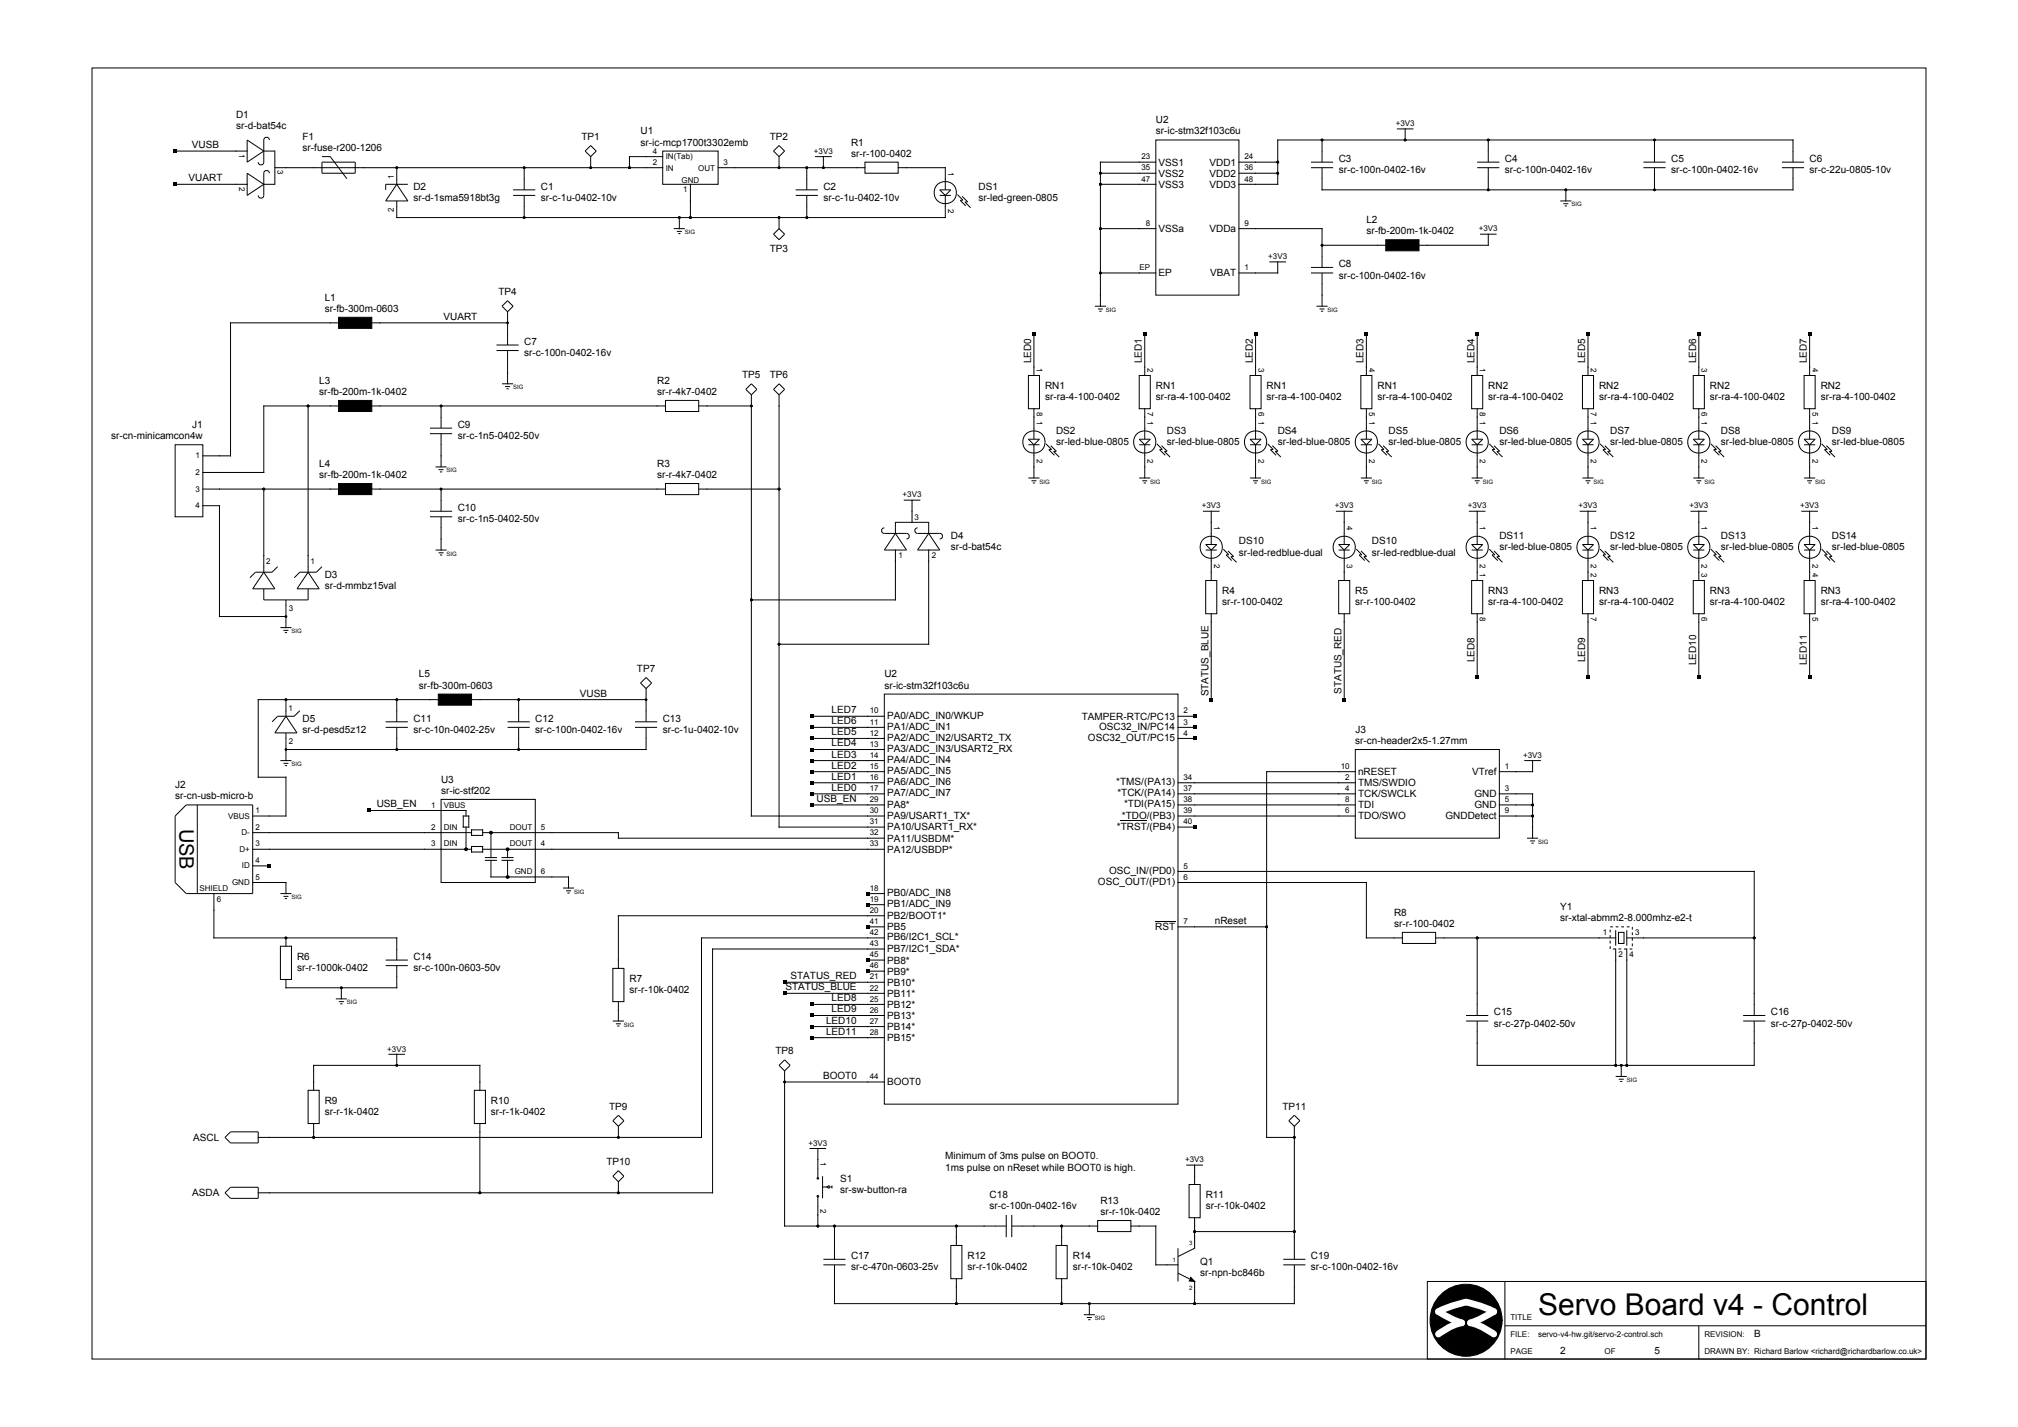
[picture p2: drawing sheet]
<svg xmlns="http://www.w3.org/2000/svg" width="297mm" height="210mm" viewBox="0 0 297 210" stroke-linecap="round" stroke-linejoin="round" font-family="sans-serif">
<g fill="none" stroke="#000" stroke-width=".15">
<path d="M13.5 10h270v190h-270zM205.6 19h2.4M206.8 19v1.6M25.8 27.1h10.6M25.8 22.2h10.6M36.4 20.6l2.4 1.6-2.4 1.7zM36.4 25.5l2.4 1.6-2.4 1.7zM38.8 22.2h1.7v4.9h-1.7M39.6 25.5v-.3l-.2-.1-.5 .1-.1 .3v3.3l-.1 .2-.2 .1-.4-.1-.1-.2M39.6 20.6v-.3l-.2-.1-.5 .1-.1 .3v3.3l-.1 .2-.4 .2-.2-.2-.1-.2M40.5 24.7h57M47.4 23.9h4.9v1.6h-4.9z"/>
<path d="M47.4 23h1.2l2.5 3.3M58.4 24.7v2.4M58.4 27.1l1.6 2.5h-3.2zM60 27.1h-3.2v.8M75.5 27.9h3.3M75.5 28.8h3.3M77.1 24.7v3.2M77.1 28.8v3.2M86.9 23v1.7M86.9 21.4l.8 .8-.8 .8-.8-.8zM97.5 22.2h8.2v4.9h-8.2zM97.5 23h-4.9v1.7"/>
<path d="M99.2 33.6h1.6M99.6 34.1h.7M99.8 34.4h.3M100 32v1.6M101.6 27.1v4.9M105.7 24.7h21.6M114.7 23v1.7M114.7 32v1.6M114.7 33.6l.8 .9-.8 .8-.9-.8zM114.7 21.4l.8 .8-.8 .8-.9-.8zM117.1 27.9h3.3M117.1 28.8h3.3"/>
<path d="M118.7 24.7v3.2M118.7 28.8v3.2M120 23h2.4M121.2 23v1.7M127.3 23.9h4.9v1.6h-4.9zM132.2 24.7h6.9v3.2M138.3 27.9h1.6l-.8 .9zM138.3 28.8h1.6M139.1 28.8v3.2h-80.7v-2.4M140.9 28.6l.8 .8-.4 .1 .8 .8M141.6 28.9l.8 .8h-.4l.8 .9M162 33.6h8.1"/>
<path d="M162 25.5h8.1M162 27.1h8.1M170.1 20.6h12.2v22.8h-12.2zM170.1 23.9h-8.1v21.2M182.3 33.6h12.3v5.8M182.3 23.9h5.7M182.3 25.5h5.7M186.8 38.5h2.5M188 38.5v1.7h-5.7M192.9 23.9h3.3M192.9 24.7h3.3M192.9 39.4h3.3"/>
<path d="M194.6 20.6v3.3M194.6 24.7v3.2h69.3v-3.2M194.6 36.1h9.4M217.4 23.9h3.3M217.4 24.7h3.3M217.8 34.5h2.5M219 20.6v3.3M219 24.7v3.2M219 34.5v1.6h-10.2M229.6 29.6h1.7M230.1 30h.7M230.3 30.3h.3"/>
<path d="M230.5 27.9v1.7M241.9 23.9h3.2M241.9 24.7h3.2M243.5 20.6v3.3M243.5 24.7v3.2M262.3 23.9h3.2M262.3 24.7h3.2M263.9 23.9v-3.3h-75.9v6.5h-5.7M45.3 59.7v24.5M49.8 47.5h-15.9v19.6h-4M49.8 59.7h-11v9.8h-8.9M54.7 47.5h20"/>
<path d="M54.7 59.7h43.2M64.9 59.7v3.3M73.1 50.8h3.2M73.1 51.6h3.2M73.9 56.5h1.6M73.9 45.1l.8-.9 .8 .9-.8 .8zM74.3 56.9h.8M74.5 57.2h.4M74.7 45.9v4.9M74.7 51.6v4.9M97.9 58.9h4.9v1.7h-4.9zM102.8 59.7h7.8"/>
<path d="M109.8 57.3l.8-.8 .8 .8-.8 .8zM110.6 58.1v62h19.6M114.7 58.1v63.6h15.5M114.7 56.5l.8 .8-.8 .8-.9-.8zM151.4 55.3h1.6v4.9h-1.6zM152.2 49.1v6.2M161.1 45.1h1.7M161.6 45.5h.7M161.8 45.8h.3M162 40.2h8.1M167.7 55.3h1.6v4.9h-1.6zM168.5 49.1v6.2"/>
<path d="M184 55.3h1.6v4.9h-1.6zM184.8 49.1v6.2M192.9 40.2h3.3M193.8 45.1h1.6M194.2 45.5h.7M194.4 45.8h.3M194.6 40.2v4.9M200.3 55.3h1.6v4.9h-1.6zM201.1 49.1v6.2M216.6 55.3h1.6v4.9h-1.6zM217.4 49.1v6.2M232.9 55.3h1.6v4.9h-1.6z"/>
<path d="M233.7 49.1v6.2M249.2 55.3h1.6v4.9h-1.6zM250 49.1v6.2M265.5 55.3h1.6v4.9h-1.6zM266.3 49.1v6.2M25.8 65.4h4.1v10.7h-4.1zM29.9 72h19.9M29.9 74.4h2.4v16.3h9.8M38.8 72v12.2M54.7 72h43.2M63.3 75.2h3.2M63.3 63h3.2"/>
<path d="M63.3 63.8h3.2M63.3 76.1h3.2M64.1 68.7h1.6M64.5 69.1h.8M64.8 69.4h.3M64.9 63.8v4.9M64.9 72v3.2M64.9 76.1v4.8M97.9 71.2h4.9v1.6h-4.9zM102.8 72h11.9M130.2 77.7l-.3 .1-.1 .2 .1 .4 .3 .1h3.2l.3 .1 .1 .4-.1 .2-.3 .1M131.8 78.5l1.6 2.4h-3.2z"/>
<path d="M131.8 78.5v-1.6h4.9v1.6M133 73.6h2.5M134.2 73.6v3.3M135 77.7l-.2 .1-.1 .2 .1 .4 .2 .1h3.3l.3 .1 .1 .4-.1 .2-.3 .1M136.7 78.5l1.6 2.4h-3.3zM151.4 64.6h1.6l-.8 .9zM151.4 65.5h1.6M151.4 70.3h1.6M151.8 70.8h.7M152 71.1h.3M152.2 60.2v4.4M152.2 65.5v4.8"/>
<path d="M153.9 65.3l.9 .8-.4 .1 .8 .8M154.6 65.6l.9 .8h-.4l.8 .9M167.7 64.6h1.6l-.8 .9zM167.7 65.5h1.6M167.7 70.3h1.6M168.1 70.8h.7M168.3 71.1h.3M168.5 60.2v4.4M168.5 65.5v4.8M170.3 65.3l.8 .8-.4 .1 .8 .8M170.9 65.6l.9 .8h-.4l.8 .9M177 75.2h2.5"/>
<path d="M178.3 75.2v4.9M184 64.6h1.6l-.8 .9zM184 65.5h1.6M184 70.3h1.6M184.4 70.8h.8M184.6 71.1h.4M184.8 60.2v4.4M184.8 65.5v4.8M186.6 65.3l.8 .8-.4 .1 .8 .8M187.3 65.6l.8 .8h-.4l.8 .9M196.6 75.2h2.5M197.8 75.2v4.9"/>
<path d="M200.3 64.6h1.6l-.8 .9zM200.3 65.5h1.6M200.3 70.3h1.6M200.7 70.8h.8M200.9 71.1h.4M201.1 60.2v4.4M201.1 65.5v4.8M202.9 65.3l.8 .8-.4 .1 .8 .8M203.6 65.6l.8 .8h-.4l.8 .9M216.2 75.2h2.4M216.6 64.6h1.6l-.8 .9zM216.6 65.5h1.6"/>
<path d="M216.6 70.3h1.6M217 70.8h.8M217.2 71.1h.4M217.4 60.2v4.4M217.4 65.5v4.8M217.4 75.2v4.9M219.2 65.3l.8 .8-.4 .1 .8 .8M219.9 65.6l.8 .8h-.4l.8 .9M232.5 75.2h2.4M232.9 64.6h1.6l-.8 .9zM232.9 65.5h1.6M232.9 70.3h1.6"/>
<path d="M233.3 70.8h.8M233.6 71.1h.3M233.7 60.2v4.4M233.7 65.5v4.8M233.7 75.2v4.9M235.5 65.3l.8 .8-.4 .1 .8 .8M236.2 65.6l.8 .8h-.4l.8 .9M248.8 75.2h2.4M249.2 64.6h1.6l-.8 .9zM249.2 65.5h1.6M249.2 70.3h1.6M249.7 70.8h.7"/>
<path d="M249.9 71.1h.3M250 60.2v4.4M250 65.5v4.8M250 75.2v4.9M251.8 65.3l.8 .8-.4 .1 .8 .8M252.5 65.6l.8 .8h-.4l.9 .9M265.1 75.2h2.5M265.5 64.6h1.6l-.8 .9zM265.5 65.5h1.6M265.5 70.3h1.6M266 70.8h.7M266.2 71.1h.3"/>
<path d="M266.3 60.2v4.4M266.3 65.5v4.8M266.3 75.2v4.9M268.1 65.3l.8 .8-.4 .1 .9 .8M268.8 65.6l.8 .8h-.4l.9 .9M38.8 86.7v1.6h6.5v-1.6M38.8 84.2l1.7 2.5h-3.3zM40.9 83.4l-.9 .8h-2.4l-.8 .8M41.3 92.4h1.6M41.7 92.8h.8M41.9 93.1h.3M42.1 88.3v4.1"/>
<path d="M45.3 84.2l1.7 2.5h-3.3zM47.4 83.4l-.8 .8h-2.5l-.8 .8M64.1 80.9h1.6M64.5 81.4h.8M64.8 81.7h.3M95.1 99.7l.8 .8-.8 .8-.8-.8zM131.8 80.9v7.4h-21.2M136.7 80.9v13.9h-22M177.4 85.4h1.7v4.9h-1.7zM177.4 80.9h1.7M177.4 80.1h1.7l-.8 .8zM178.3 80.9v4.5"/>
<path d="M178.3 90.3v12.7M180 80.8l.9 .8-.4 .1 .8 .8M180.7 81.1l.9 .8h-.4l.8 .9M197 85.4h1.6v4.9h-1.6zM197 80.9h1.6M197 80.1h1.6l-.8 .8zM197.8 80.9v4.5M197.8 90.3v12.7M199.6 80.8l.8 .8-.4 .1 .9 .8M200.3 81.1l.8 .8h-.4l.9 .9M216.6 85.4h1.6v4.9h-1.6zM216.6 80.9h1.6"/>
<path d="M216.6 80.1h1.6l-.8 .8zM217.4 80.9v4.5M217.4 90.3v9.4M219.2 80.8l.8 .8-.4 .1 .8 .8M219.9 81.1l.8 .8h-.4l.8 .9M232.9 85.4h1.6v4.9h-1.6zM232.9 80.9h1.6M232.9 80.1h1.6l-.8 .8zM233.7 80.9v4.5M233.7 90.3v9.4M235.5 80.8l.8 .8-.4 .1 .8 .8M236.2 81.1l.8 .8h-.4l.8 .9"/>
<path d="M249.2 85.4h1.6v4.9h-1.6zM249.2 80.9h1.6M249.2 80.1h1.6l-.8 .8zM250 80.9v4.5M250 90.3v9.4M251.8 80.8l.8 .8-.4 .1 .8 .8M252.5 81.1l.8 .8h-.4l.9 .9M265.5 85.4h1.6v4.9h-1.6zM265.5 80.9h1.6M265.5 80.1h1.6l-.8 .8zM266.3 80.9v4.5M266.3 90.3v9.4"/>
<path d="M268.1 80.8l.8 .8-.4 .1 .9 .8M268.8 81.1l.8 .8h-.4l.9 .9M27.4 118.5h9.8v13h-9.8l-1.6-1.6v-9.8zM29 118.5v13M41.3 111.9h1.6M41.7 112.3h.8M41.9 112.7h.3M42.1 103v2.4M42.1 107.9v4M42.1 105.4l1.6 2.5h-3.2zM44.1 104.6l-.8 .8h-2.4l-.9 .8M54.3 119.3h14.3v.8"/>
<path d="M56.8 106.2h3.2M56.8 107h3.2M58.4 103v3.2M58.4 107v3.3M64.5 103h-26.5v11.4h4.1v5.7h-4.9M64.9 117.6h13.9v12.3h-13.9zM69.4 103h25.7M74.7 106.2h3.3M74.7 107h3.3M76.3 103v3.2M76.3 107v3.3M93.5 106.2h3.2"/>
<path d="M93.5 107h3.2M95.1 107v3.3h-53M95.1 101.3v4.9M119.6 118.5h10.6M119.6 107h10.6M119.6 105.4h10.6M119.6 108.7h10.6M119.6 110.3h10.6M119.6 111.9h10.6M119.6 113.6h10.6M119.6 115.2h10.6M119.6 116.8h10.6"/>
<path d="M130.2 102.1h43.2v60.4h-43.2zM173.4 118.5h26.1M173.4 107h2.4M173.4 105.4h2.4M173.4 108.7h2.4M173.4 115.2h26.1M173.4 116.8h26.1M199.5 113.6h-13.1v53.8h4.1M199.5 110.3h21.2v13h-21.2zM220.7 118.5h4.9M220.7 116.8h4.9v6.5M224.3 111.9h2.5"/>
<path d="M225.6 111.9v1.7h-4.9M31.5 131.5v6.5h26.9v3.3M37.2 122.5h32.2M37.2 125h32.2M37.2 127.4h2.4M37.2 129.9h4.9v1.6M41.3 131.5h1.6M41.3 139.2h1.6v4.9h-1.6zM41.7 131.9h.8M41.9 132.2h.3M42.1 138v1.2M68.2 120.1h.8v1.6h-.8z"/>
<path d="M68.6 121.7v3.3M69.4 122.1h1.6v.8h-1.6zM69.4 124.6h1.6v.8h-1.6zM71 122.5h20v.8h39.2M71 125h59.2M71.4 126.2h1.7M71.4 126.6h1.7M72.3 126.6v2.5h11.4v1.6M72.3 122.5v3.7M73.9 126.2h1.6M73.9 126.6h1.6M74.7 125v1.2"/>
<path d="M74.7 126.6v2.5M82.9 130.7h1.6M83.3 131.1h.7M83.5 131.4h.3M127.7 131.5h2.5M127.7 136.4h2.5M127.7 133.1h2.5M130.2 134.8h-39.2v7.7M130.2 138h-27v29.4h-65.2M130.2 139.7h-25.3v35.8h-66.9M164.9 120.8h3.9M170 135.6h3"/>
<path d="M173.4 120.1h26.1M173.4 129.9h27.7v8.1h5.3M173.4 128.2h84.8v21.2M173.4 136.4h13M173.4 121.7h2.4M206.4 137.2h4.9v1.6h-4.9zM211.3 138h26.5M217.4 138v11.4M220.7 120.1h4.9M224.7 123.3h1.7M225.2 123.8h.7M225.4 124.1h.3"/>
<path d="M237.8 136.9v2.3M237.8 139.7v17.1M238.2 137.2h.8v1.6h-.8zM239.4 138h18.8M239.4 136.9v2.3M239.4 139.7v17.1M49.4 147h1.7M49.9 147.4h.7M50.1 147.7h.3M50.2 145.4v1.6M56.8 141.3h3.2M56.8 142.1h3.2"/>
<path d="M57.2 155.2h2.4M58.4 142.1v3.3h-16.3v-1.3M58.4 155.2v1.6M90.2 142.5h1.6v4.9h-1.6zM90.2 150.3h1.6M90.6 150.7h.8M90.8 151h.4M91 147.4v2.9M115.5 144.5h14.7M115.5 146.2h14.7M115.5 159.2h14.7M115.5 157.6v22.8h32.6"/>
<path d="M115.5 156l.8 .8-.8 .8-.8-.8zM119.6 147.8h10.6M119.6 149.4h10.6M119.6 151.1h10.6M119.6 152.7h10.6M127.7 141.3h2.5M127.7 142.9h2.5M215.8 149.4h3.2M215.8 150.3h3.2M217.4 150.3v6.5h40.8v-6.5M237.8 158.4h1.6M238.2 158.8h.8"/>
<path d="M238.4 159.1h.4M238.6 156.8v1.6M256.5 149.4h3.3M256.5 150.3h3.3M33.1 175.5l.8-.8h4.1v1.7h-4.1zM33.9 166.6h4.1v1.6h-4.1l-.8-.8zM45.3 160.5h1.7v4.8h-1.7zM46.2 160.5v-3.7h24.4v3.7M46.2 165.3v2.1M69.8 160.5h1.6v4.8h-1.6zM70.6 165.3v10.2M90.2 164.9l.8-.8 .8 .8-.8 .9z"/>
<path d="M90.2 173.1l.8-.8 .8 .8-.8 .8zM91 165.8v1.6M91 173.9v1.6M119.1 169h2.5M120.3 173.3l.2 .1-.1 .1-.1-.1zM120.3 175.9l.2 .1-.1 .1-.1-.1zM120.4 169v4.3M120.4 176.1v4.3M121.1 173.1v3.3M121.1 174.7h.5M121.6 174.7l.4-.2v.4zM122 174.7h.4"/>
<path d="M122.4 174.5v.4M148.1 178.8v3.3M148.9 178.8v3.3M161.5 179.6h4.9v1.6h-4.9zM174.6 171.5h2.4M175 174.3h1.6v4.9h-1.6zM175.8 171.5v2.8M175.8 179.2v4.5l-2.4 1.2M190.5 165.8v19.5M190.5 164.1l.8 .8-.8 .9-.8-.9zM121.2 185.3h3.2M121.2 186.1h3.2"/>
<path d="M122.8 186.1v5.7h67.7v-5.7M122.8 180.4v4.9M139.9 183.3h1.7v4.9h-1.7zM140.8 180.4v2.9M140.8 188.2v3.6M148.9 180.4h12.6M155.4 183.3h1.7v4.9h-1.7zM156.2 180.4v2.9M156.2 188.2v3.6M159.5 193.5h1.6M160 193.9h.7M160.2 194.2h.3"/>
<path d="M160.3 191.8v1.7M166.4 180.4h3.7v5.7h3.3M173.4 183.7v4.9M173.4 187.4l2.4 1.2v3.2M175.8 181.2h14.7M188.9 185.3h3.2M188.9 186.1h3.2M210.1 188.6h73.4v11.4h-73.4zM221.5 195.1h62M221.5 188.6v11.4M250 195.1v4.9"/>
<circle cx="139.1" cy="28.3" r="1.64"/>
<circle cx="152.2" cy="65" r="1.64"/>
<circle cx="168.5" cy="65" r="1.64"/>
<circle cx="184.8" cy="65" r="1.64"/>
<circle cx="201.1" cy="65" r="1.64"/>
<circle cx="217.4" cy="65" r="1.64"/>
<circle cx="233.7" cy="65" r="1.64"/>
<circle cx="250" cy="65" r="1.64"/>
<circle cx="266.3" cy="65" r="1.64"/>
<circle cx="178.3" cy="80.5" r="1.64"/>
<circle cx="197.8" cy="80.5" r="1.64"/>
<circle cx="217.4" cy="80.5" r="1.64"/>
<circle cx="233.7" cy="80.5" r="1.64"/>
<circle cx="250" cy="80.5" r="1.64"/>
<circle cx="266.3" cy="80.5" r="1.64"/>
</g>
<g fill="#000" stroke="#000" stroke-width=".15">
<path d="M204 35.3h4.8v1.6h-4.8zM49.8 46.7h4.9v1.6h-4.9zM49.8 58.9h4.9v1.7h-4.9zM49.8 71.2h4.9v1.6h-4.9zM64.5 102.1h4.9v1.7h-4.9zM68.5 124.8h.2l.1 .2-.1 .2h-.2l-.1-.2zM72.2 122.4h.2l.1 .1-.1 .2h-.2l-.1-.2zM74.6 124.8h.2l.1 .2-.1 .2h-.2l-.1-.2zM74.6 128.9h.2l.1 .2-.1 .1h-.2l-.1-.1zM175.3 188l.5 .6-.8-.1z"/>
<circle cx="215.8" cy="194.3" r="5.3"/>
</g>
<path d="M211.7 196.3l.5-.3a8 8 0 0 1 2.9-1.3l-1.7-.7-1.7-1a13.2 13.2 0 0 1 4.2-1.4l2.4 .7 1.6 .7-2.3 1.2-1.2 .5a10.3 10.3 0 0 1 3.5 1.6" fill="none" stroke="#fff" stroke-width=".98"/>
<path d="M237 136.4h3.2v3.3h-3.2z" fill="none" stroke="#000" stroke-width=".15" stroke-dasharray=".4 .4" stroke-linecap="butt"/>
<g fill="#000">
<path d="M25.5 22h.5v.5h-.5zM25.5 26.9h.5v.5h-.5zM58.3 24.5h.2l.1 .2-.1 .2h-.2l-.1-.2zM77 24.5h.2l.2 .2-.2 .2h-.2l-.1-.2zM77 31.8h.2l.2 .2-.2 .2h-.2l-.1-.2zM86.8 24.5h.2l.1 .2-.1 .2h-.2l-.1-.2zM92.5 24.5h.2l.1 .2-.1 .2h-.2l-.1-.2zM99.9 31.8h.2l.1 .2-.1 .2h-.2l-.1-.2zM101.5 31.8h.2l.1 .2-.1 .2h-.2l-.1-.2zM114.6 24.5h.2l.1 .2-.1 .2h-.2l-.1-.2zM114.6 31.8h.2l.1 .2-.1 .2h-.2l-.1-.2zM118.6 24.5h.2l.1 .2-.1 .2h-.2l-.1-.2z"/>
<path d="M118.6 31.8h.2l.1 .2-.1 .2h-.2l-.1-.2zM121.1 24.5h.2l.1 .2-.1 .2h-.2l-.1-.2zM161.9 33.5h.2l.1 .1-.1 .2h-.2l-.1-.2zM161.9 26.9h.2l.1 .2-.1 .2h-.2l-.1-.2zM161.9 25.3h.2l.1 .2-.1 .2h-.2l-.1-.2zM188 25.3h.1l.2 .2-.2 .2h-.1l-.2-.2zM188 23.7h.1l.2 .2-.2 .1h-.1l-.2-.1zM194.5 20.4h.2l.1 .2-.1 .2h-.2l-.1-.2zM194.5 35.9h.2l.1 .2-.1 .2h-.2l-.1-.2zM206.7 20.4h.2l.1 .2-.1 .2h-.2l-.1-.2zM218.9 20.4h.2l.1 .2-.1 .2h-.2l-.1-.2zM218.9 27.8h.2l.1 .1-.1 .2h-.2l-.1-.2z"/>
<path d="M230.4 27.8h.2l.1 .1-.1 .2h-.2l-.2-.2zM243.4 20.4h.2l.1 .2-.1 .2h-.2l-.1-.2zM243.4 27.8h.2l.1 .1-.1 .2h-.2l-.1-.2zM45.2 59.6h.2l.1 .1-.1 .2h-.2l-.1-.2zM64.8 59.6h.2l.1 .1-.1 .2h-.2l-.1-.2zM74.6 47.3h.2l.1 .2-.1 .2h-.2l-.1-.2zM110.5 59.6h.2l.1 .1-.1 .2h-.2l-.1-.2zM151.9 48.9h.5v.5h-.5zM161.9 40h.2l.1 .2-.1 .2h-.2l-.1-.2zM168.2 48.9h.5v.5h-.5zM184.5 48.9h.5v.5h-.5zM200.9 48.9h.4v.5h-.4z"/>
<path d="M217.2 48.9h.5v.5h-.5zM233.5 48.9h.5v.5h-.5zM249.8 48.9h.5v.5h-.5zM266.1 48.9h.5v.5h-.5zM38.7 71.8h.2l.1 .2-.1 .2h-.2l-.1-.2zM64.8 71.8h.2l.1 .2-.1 .2h-.2l-.1-.2zM114.6 71.8h.2l.1 .2-.1 .2h-.2l-.1-.2zM42 90.5h.2l.1 .2-.1 .2h-.2l-.1-.2zM110.5 88.1h.2l.1 .2-.1 .2h-.2l-.1-.2zM114.6 94.6h.2l.1 .2-.1 .2h-.2l-.1-.2zM217.2 99.5h.5v.4h-.5zM233.5 99.5h.5v.4h-.5z"/>
<path d="M249.8 99.5h.5v.4h-.5zM266.1 99.5h.5v.4h-.5zM42 102.8h.2l.1 .2-.1 .1h-.2l-.1-.1zM42 110.1h.2l.1 .2-.1 .2h-.2l-.1-.2zM54.1 119h.5v.5h-.5zM58.3 102.8h.2l.1 .2-.1 .1h-.2l-.1-.1zM58.3 110.1h.2l.1 .2-.1 .2h-.2l-.1-.2zM76.2 102.8h.2l.1 .2-.1 .1h-.2l-.1-.1zM76.2 110.1h.2l.1 .2-.1 .2h-.2l-.1-.2zM95 102.8h.2l.1 .2-.1 .1h-.2l-.1-.1zM119.3 118.2h.5v.5h-.5zM119.3 116.6h.5v.5h-.5z"/>
<path d="M119.3 114.9h.5v.5h-.5zM119.3 113.3h.5v.5h-.5zM119.3 111.7h.5v.5h-.5zM119.3 110.1h.5v.4h-.5zM119.3 108.4h.5v.5h-.5zM119.3 106.8h.5v.5h-.5zM119.3 105.2h.5v.5h-.5zM175.6 105.2h.5v.5h-.5zM175.6 106.8h.5v.5h-.5zM175.6 108.4h.5v.5h-.5zM178 102.7h.5v.5h-.5zM197.6 102.7h.5v.5h-.5z"/>
<path d="M225.5 118.3h.2l.1 .2-.1 .1h-.2l-.1-.1zM39.4 127.2h.5v.5h-.5zM42 137.8h.2l.1 .2-.1 .2h-.2l-.1-.2zM127.5 131.3h.5v.4h-.5zM127.5 132.9h.5v.5h-.5zM127.5 136.2h.5v.4h-.5zM175.6 121.5h.5v.5h-.5zM186.3 136.2h.2l.1 .2-.1 .2h-.2l-.1-.2zM217.3 137.8h.2l.1 .2-.1 .2h-.2l-.1-.2zM225.5 119.9h.2l.1 .2-.1 .2h-.2l-.1-.2zM258.1 137.8h.2l.1 .2-.1 .2h-.2l-.1-.2zM50.1 145.2h.2l.1 .2-.1 .1h-.2l-.1-.1z"/>
<path d="M58.3 156.6h.2l.1 .2-.1 .2h-.2l-.1-.2zM115.2 145.9h.5v.5h-.5zM115.2 144.3h.5v.5h-.5zM115.4 159h.2l.1 .2-.1 .2h-.2l-.1-.2zM119.3 147.6h.5v.5h-.5zM119.3 149.2h.5v.5h-.5zM119.3 150.8h.5v.5h-.5zM119.3 152.5h.5v.4h-.5zM127.5 141h.5v.5h-.5zM127.5 142.7h.5v.5h-.5zM237.7 156.6h.2l.1 .2-.1 .2h-.2l-.1-.2zM238.5 156.6h.2l.1 .2-.1 .2h-.2l-.1-.2z"/>
<path d="M239.3 156.6h.2l.1 .2-.1 .2h-.2l-.1-.2zM46.1 167.2h.2l.1 .2-.1 .2h-.2l-.1-.2zM70.5 175.4h.2l.1 .1-.1 .2h-.2l-.1-.2zM90.9 167.2h.2l.1 .2-.1 .2h-.2l-.1-.2zM90.9 175.4h.2l.1 .1-.1 .2h-.2l-.1-.2zM190.4 167.2h.2l.1 .2-.1 .2h-.2l-.1-.2zM120.3 180.2h.2l.1 .2-.1 .2h-.2l-.1-.2zM122.7 180.2h.2l.1 .2-.1 .2h-.2l-.1-.2zM140.7 191.7h.2l.1 .1-.1 .2h-.2l-.2-.2zM140.7 180.2h.2l.1 .2-.1 .2h-.2l-.2-.2zM156.1 191.7h.2l.1 .1-.1 .2h-.2l-.1-.2zM156.1 180.2h.2l.1 .2-.1 .2h-.2l-.1-.2z"/>
<path d="M160.2 191.7h.2l.1 .1-.1 .2h-.2l-.1-.2zM175.7 191.7h.2l.1 .1-.1 .2h-.2l-.1-.2zM175.7 181.1h.2l.1 .1-.1 .2h-.2l-.1-.2zM190.4 181.1h.2l.1 .1-.1 .2h-.2l-.1-.2z"/>
</g>
<text font-size="4.4" x="226.4" y="193.5">Servo Board v4 - Control</text>
<text font-size="2.9" x="26.4" y="122" transform="rotate(90 26.4 122)">USB</text>
<g font-size="1.5">
<text x="34.7" y="17.3">D1</text>
<text x="28.3" y="21.8">VUSB</text>
<text x="34.7" y="19">sr-d-bat54c</text>
<text x="44.5" y="20.6">F1</text>
<text x="44.5" y="22.2">sr-fuse-r200-1206</text>
<text x="85.6" y="20.6">TP1</text>
<text x="94.3" y="19.8">U1</text>
<text x="94.3" y="21.4">sr-ic-mcp1700t3302emb</text>
<text x="113.3" y="20.6">TP2</text>
<text x="125.3" y="21.4">R1</text>
<text x="125.3" y="23">sr-r-100-0402</text>
<text x="170.1" y="18.2">U2</text>
<text x="170.1" y="19.8">sr-ic-stm32f103c6u</text>
<text x="197" y="23.9">C3</text>
<text x="221.5" y="23.9">C4</text>
<text x="245.9" y="23.9">C5</text>
<text x="266.3" y="23.9">C6</text>
<text x="27.8" y="26.7">VUART</text>
<text x="60.8" y="27.9">D2</text>
<text x="60.8" y="29.6">sr-d-1sma5918bt3g</text>
<text x="79.6" y="27.9">C1</text>
<text x="79.6" y="29.6">sr-c-1u-0402-10v</text>
<text x="121.2" y="27.9">C2</text>
<text x="121.2" y="29.6">sr-c-1u-0402-10v</text>
<text x="144" y="27.9">DS1</text>
<text x="144" y="29.6">sr-led-green-0805</text>
<text x="170.5" y="24.4">VSS1</text>
<text x="170.5" y="26">VSS2</text>
<text x="170.5" y="27.6">VSS3</text>
<text x="178" y="24.4">VDD1</text>
<text x="178" y="26">VDD2</text>
<text x="178" y="27.6">VDD3</text>
<text x="197" y="25.5">sr-c-100n-0402-16v</text>
<text x="221.5" y="25.5">sr-c-100n-0402-16v</text>
<text x="245.9" y="25.5">sr-c-100n-0402-16v</text>
<text x="266.3" y="25.5">sr-c-22u-0805-10v</text>
<text x="170.5" y="34.2">VSSa</text>
<text x="178" y="34.1">VDDa</text>
<text x="201.1" y="32.8">L2</text>
<text x="201.1" y="34.5">sr-fb-200m-1k-0402</text>
<text x="113.3" y="37.1">TP3</text>
<text x="170.5" y="40.7">EP</text>
<text x="178.1" y="40.7">VBAT</text>
<text x="197" y="39.4">C8</text>
<text x="197" y="41">sr-c-100n-0402-16v</text>
<text x="47.8" y="44.2">L1</text>
<text x="47.8" y="45.9">sr-fb-300m-0603</text>
<text x="65.3" y="47.1">VUART</text>
<text x="73.4" y="43.4">TP4</text>
<text x="77.1" y="50.8">C7</text>
<text x="77.1" y="52.4">sr-c-100n-0402-16v</text>
<text x="151.8" y="53.4" transform="rotate(-90 151.8 53.4)">LED0</text>
<text x="168.1" y="53.4" transform="rotate(-90 168.1 53.4)">LED1</text>
<text x="184.4" y="53.4" transform="rotate(-90 184.4 53.4)">LED2</text>
<text x="200.7" y="53.4" transform="rotate(-90 200.7 53.4)">LED3</text>
<text x="217" y="53.4" transform="rotate(-90 217 53.4)">LED4</text>
<text x="233.3" y="53.4" transform="rotate(-90 233.3 53.4)">LED5</text>
<text x="249.6" y="53.4" transform="rotate(-90 249.6 53.4)">LED6</text>
<text x="265.9" y="53.4" transform="rotate(-90 265.9 53.4)">LED7</text>
<text x="47" y="56.5">L3</text>
<text x="47" y="58.1">sr-fb-200m-1k-0402</text>
<text x="96.7" y="56.5">R2</text>
<text x="96.7" y="58.1">sr-r-4k7-0402</text>
<text x="109.2" y="55.7">TP5</text>
<text x="113.3" y="55.7">TP6</text>
<text x="153.8" y="57.3">RN1</text>
<text x="153.8" y="58.9">sr-ra-4-100-0402</text>
<text x="170.1" y="57.3">RN1</text>
<text x="170.1" y="58.9">sr-ra-4-100-0402</text>
<text x="186.4" y="57.3">RN1</text>
<text x="186.4" y="58.9">sr-ra-4-100-0402</text>
<text x="202.7" y="57.3">RN1</text>
<text x="202.7" y="58.9">sr-ra-4-100-0402</text>
<text x="219" y="57.3">RN2</text>
<text x="219" y="58.9">sr-ra-4-100-0402</text>
<text x="235.3" y="57.3">RN2</text>
<text x="235.3" y="58.9">sr-ra-4-100-0402</text>
<text x="251.7" y="57.3">RN2</text>
<text x="251.7" y="58.9">sr-ra-4-100-0402</text>
<text x="268" y="57.3">RN2</text>
<text x="268" y="58.9">sr-ra-4-100-0402</text>
<text x="16.4" y="64.6">sr-cn-minicamcon4w</text>
<text x="28.3" y="63">J1</text>
<text x="67.4" y="63">C9</text>
<text x="67.4" y="64.6">sr-c-1n5-0402-50v</text>
<text x="155.4" y="63.8">DS2</text>
<text x="155.4" y="65.5">sr-led-blue-0805</text>
<text x="171.7" y="63.8">DS3</text>
<text x="171.7" y="65.5">sr-led-blue-0805</text>
<text x="188" y="63.8">DS4</text>
<text x="188" y="65.5">sr-led-blue-0805</text>
<text x="204.4" y="63.8">DS5</text>
<text x="204.4" y="65.5">sr-led-blue-0805</text>
<text x="220.7" y="63.8">DS6</text>
<text x="220.7" y="65.5">sr-led-blue-0805</text>
<text x="237" y="63.8">DS7</text>
<text x="237" y="65.5">sr-led-blue-0805</text>
<text x="253.3" y="63.8">DS8</text>
<text x="253.3" y="65.5">sr-led-blue-0805</text>
<text x="269.6" y="63.8">DS9</text>
<text x="269.6" y="65.5">sr-led-blue-0805</text>
<text x="47" y="68.7">L4</text>
<text x="47" y="70.3">sr-fb-200m-1k-0402</text>
<text x="96.7" y="68.7">R3</text>
<text x="96.7" y="70.3">sr-r-4k7-0402</text>
<text x="67.4" y="75.2">C10</text>
<text x="67.4" y="76.9">sr-c-1n5-0402-50v</text>
<text x="139.9" y="79.3">D4</text>
<text x="139.9" y="80.9">sr-d-bat54c</text>
<text x="182.3" y="80.1">DS10</text>
<text x="182.3" y="81.8">sr-led-redblue-dual</text>
<text x="201.9" y="80.1">DS10</text>
<text x="201.9" y="81.8">sr-led-redblue-dual</text>
<text x="220.7" y="79.3">DS11</text>
<text x="220.7" y="80.9">sr-led-blue-0805</text>
<text x="237" y="79.3">DS12</text>
<text x="237" y="80.9">sr-led-blue-0805</text>
<text x="253.3" y="79.3">DS13</text>
<text x="253.3" y="80.9">sr-led-blue-0805</text>
<text x="269.6" y="79.3">DS14</text>
<text x="269.6" y="80.9">sr-led-blue-0805</text>
<text x="47.8" y="85">D3</text>
<text x="47.8" y="86.7">sr-d-mmbz15val</text>
<text x="179.9" y="87.5">R4</text>
<text x="179.9" y="89.1">sr-r-100-0402</text>
<text x="199.5" y="87.5">R5</text>
<text x="199.5" y="89.1">sr-r-100-0402</text>
<text x="219" y="87.5">RN3</text>
<text x="219" y="89.1">sr-ra-4-100-0402</text>
<text x="235.3" y="87.5">RN3</text>
<text x="235.3" y="89.1">sr-ra-4-100-0402</text>
<text x="251.7" y="87.5">RN3</text>
<text x="251.7" y="89.1">sr-ra-4-100-0402</text>
<text x="268" y="87.5">RN3</text>
<text x="268" y="89.1">sr-ra-4-100-0402</text>
<text x="61.7" y="99.7">L5</text>
<text x="61.7" y="101.3">sr-fb-300m-0603</text>
<text x="93.7" y="98.9">TP7</text>
<text x="130.2" y="99.7">U2</text>
<text x="130.2" y="101.3">sr-ic-stm32f103c6u</text>
<text x="217" y="97.5" transform="rotate(-90 217 97.5)">LED8</text>
<text x="233.3" y="97.5" transform="rotate(-90 233.3 97.5)">LED9</text>
<text x="249.6" y="97.9" transform="rotate(-90 249.6 97.9)">LED10</text>
<text x="265.9" y="97.9" transform="rotate(-90 265.9 97.9)">LED11</text>
<text x="44.5" y="106.2">D5</text>
<text x="44.5" y="107.9">sr-d-pesd5z12</text>
<text x="60.8" y="106.2">C11</text>
<text x="60.8" y="107.9">sr-c-10n-0402-25v</text>
<text x="78.8" y="106.2">C12</text>
<text x="78.8" y="107.9">sr-c-100n-0402-16v</text>
<text x="85.3" y="102.5">VUSB</text>
<text x="97.5" y="106.2">C13</text>
<text x="97.5" y="107.9">sr-c-1u-0402-10v</text>
<text x="122.4" y="106.6">LED6</text>
<text x="122.4" y="105">LED7</text>
<text x="130.6" y="105.8">PA0/ADC_IN0/WKUP</text>
<text x="130.6" y="107.4">PA1/ADC_IN1</text>
<text x="159.2" y="105.9">TAMPER-RTC/PC13</text>
<text x="161.8" y="107.4">OSC32_IN/PC14</text>
<text x="177.9" y="102.5" transform="rotate(-90 177.9 102.5)">STATUS_BLUE</text>
<text x="197.4" y="102.1" transform="rotate(-90 197.4 102.1)">STATUS_RED</text>
<text x="199.5" y="107.9">J3</text>
<text x="122.4" y="113.1">LED2</text>
<text x="122.4" y="111.5">LED3</text>
<text x="122.4" y="109.9">LED4</text>
<text x="122.4" y="108.2">LED5</text>
<text x="130.6" y="109">PA2/ADC_IN2/USART2_TX</text>
<text x="130.6" y="110.7">PA3/ADC_IN3/USART2_RX</text>
<text x="130.6" y="112.3">PA4/ADC_IN4</text>
<text x="130.6" y="113.9">PA5/ADC_IN5</text>
<text x="160.1" y="109">OSC32_OUT/PC15</text>
<text x="199.5" y="109.5">sr-cn-header2x5-1.27mm</text>
<text x="25.8" y="116">J2</text>
<text x="25.8" y="117.6">sr-cn-usb-micro-b</text>
<text x="55.4" y="118.8">USB_EN</text>
<text x="64.9" y="115.2">U3</text>
<text x="64.9" y="116.8">sr-ic-stf202</text>
<text x="120.2" y="118">USB_EN</text>
<text x="122.4" y="116.4">LED0</text>
<text x="122.4" y="114.7">LED1</text>
<text x="130.6" y="115.6">PA6/ADC_IN6</text>
<text x="130.6" y="117.2">PA7/ADC_IN7</text>
<text x="130.6" y="119">PA8*</text>
<text x="164.3" y="115.6">*TMS/(PA13)</text>
<text x="164.5" y="117.2">*TCK/(PA14)</text>
<text x="165.4" y="118.8">*TDI(PA15)</text>
<text x="199.9" y="115.7">TMS/SWDIO</text>
<text x="199.9" y="117.3">TCK/SWCLK</text>
<text x="199.9" y="119">TDI</text>
<text x="199.9" y="114.1">nRESET</text>
<text x="216.7" y="114.1">VTref</text>
<text x="217" y="117.3">GND</text>
<text x="217" y="119">GND</text>
<text x="130.6" y="120.5">PA9/USART1_TX*</text>
<text x="130.6" y="122.1">PA10/USART1_RX*</text>
<text x="130.6" y="123.9">PA11/USBDM*</text>
<text x="130.6" y="125.5">PA12/USBDP*</text>
<text x="164.4" y="122.1">*TRST/(PB4)</text>
<text x="165.1" y="120.5">*TDO/(PB3)</text>
<text x="199.9" y="120.6">TDO/SWO</text>
<text x="212.7" y="120.6">GNDDetect</text>
<text x="130.6" y="131.9">PB0/ADC_IN8</text>
<text x="161.6" y="130.2">OSC_OUT/(PD1)</text>
<text x="163.2" y="128.6">OSC_IN/(PD0)</text>
<text x="130.6" y="133.5">PB1/ADC_IN9</text>
<text x="130.6" y="135.3">PB2/BOOT1*</text>
<text x="130.6" y="136.9">PB5</text>
<text x="170" y="136.9">RST</text>
<text x="178.8" y="135.9">nReset</text>
<text x="205.2" y="134.8">R8</text>
<text x="205.2" y="136.4">sr-r-100-0402</text>
<text x="229.6" y="133.9">Y1</text>
<text x="229.6" y="135.6">sr-xtal-abmm2-8.000mhz-e2-t</text>
<text x="43.7" y="141.3">R6</text>
<text x="43.7" y="142.9">sr-r-1000k-0402</text>
<text x="60.8" y="141.3">C14</text>
<text x="60.8" y="142.9">sr-c-100n-0603-50v</text>
<text x="130.6" y="138.4">PB6/I2C1_SCL*</text>
<text x="130.6" y="140">PB7/I2C1_SDA*</text>
<text x="130.6" y="141.8">PB8*</text>
<text x="130.6" y="143.4">PB9*</text>
<text x="92.6" y="144.5">R7</text>
<text x="92.6" y="146.2">sr-r-10k-0402</text>
<text x="115.6" y="145.7">STATUS_BLUE</text>
<text x="116.3" y="144.1">STATUS_RED</text>
<text x="122.4" y="147.4">LED8</text>
<text x="122.4" y="149">LED9</text>
<text x="130.6" y="145.1">PB10*</text>
<text x="130.6" y="146.7">PB11*</text>
<text x="130.6" y="148.3">PB12*</text>
<text x="130.6" y="149.9">PB13*</text>
<text x="219.9" y="149.4">C15</text>
<text x="260.6" y="149.4">C16</text>
<text x="114.1" y="155.2">TP8</text>
<text x="121.6" y="150.6">LED10</text>
<text x="121.6" y="152.3">LED11</text>
<text x="130.6" y="151.6">PB14*</text>
<text x="130.6" y="153.2">PB15*</text>
<text x="219.9" y="151.1">sr-c-27p-0402-50v</text>
<text x="260.6" y="151.1">sr-c-27p-0402-50v</text>
<text x="121.1" y="158.8">BOOT0</text>
<text x="130.6" y="159.7">BOOT0</text>
<text x="28.5" y="167.9">ASCL</text>
<text x="47.8" y="162.5">R9</text>
<text x="47.8" y="164.1">sr-r-1k-0402</text>
<text x="72.3" y="162.5">R10</text>
<text x="72.3" y="164.1">sr-r-1k-0402</text>
<text x="89.7" y="163.3">TP9</text>
<text x="188.7" y="163.3">TP11</text>
<text x="89.3" y="171.5">TP10</text>
<text x="123.6" y="173.9">S1</text>
<text x="139.1" y="170.6">Minimum of 3ms pulse on BOOT0.</text>
<text x="139.1" y="172.3">1ms pulse on nReset while BOOT0 is high.</text>
<text x="28.3" y="176">ASDA</text>
<text x="123.6" y="175.5">sr-sw-button-ra</text>
<text x="145.6" y="176.4">C18</text>
<text x="145.6" y="178">sr-c-100n-0402-16v</text>
<text x="162" y="177.2">R13</text>
<text x="162" y="178.8">sr-r-10k-0402</text>
<text x="177.4" y="176.4">R11</text>
<text x="177.4" y="178">sr-r-10k-0402</text>
<text x="125.3" y="185.3">C17</text>
<text x="142.4" y="185.3">R12</text>
<text x="157.9" y="185.3">R14</text>
<text x="192.9" y="185.3">C19</text>
<text x="125.3" y="187">sr-c-470n-0603-25v</text>
<text x="142.4" y="187">sr-r-10k-0402</text>
<text x="157.9" y="187">sr-r-10k-0402</text>
<text x="176.6" y="186.1">Q1</text>
<text x="176.6" y="187.8">sr-npn-bc846b</text>
<text x="192.9" y="187">sr-c-100n-0402-16v</text>
<text x="258.2" y="196.7">B</text>
<text x="229.6" y="199.2">2</text>
<text x="243.5" y="199.2">5</text>
</g>
<g font-size="1.2">
<text x="35.2" y="22.7" transform="rotate(90 35.2 22.7)">1</text>
<text x="96.1" y="22.7">4</text>
<text x="98" y="23.4">IN(Tab)</text>
<text x="119.8" y="22.6">+3V3</text>
<text x="168" y="23.5">23</text>
<text x="183.2" y="23.5">24</text>
<text x="205.4" y="18.6">+3V3</text>
<text x="35.2" y="27.6" transform="rotate(90 35.2 27.6)">2</text>
<text x="40.9" y="25" transform="rotate(90 40.9 25)">3</text>
<text x="58" y="26.3" transform="rotate(-90 58 26.3)">1</text>
<text x="96.1" y="24.3">2</text>
<text x="98" y="25.1">IN</text>
<text x="100.3" y="26.9">GND</text>
<text x="100.5" y="28.3">1</text>
<text x="102.8" y="25.1">OUT</text>
<text x="106.5" y="24.3">3</text>
<text x="139.5" y="25.2" transform="rotate(90 139.5 25.2)">1</text>
<text x="168" y="25.1">35</text>
<text x="168" y="26.7">47</text>
<text x="183.2" y="25.1">36</text>
<text x="183.2" y="26.7">48</text>
<text x="58" y="31.2" transform="rotate(-90 58 31.2)">2</text>
<text x="139.5" y="30.8" transform="rotate(90 139.5 30.8)">2</text>
<text x="168.6" y="33.2">8</text>
<text x="183.2" y="33.2">9</text>
<text x="217.6" y="34.1">+3V3</text>
<text x="167.7" y="39.8">EP</text>
<text x="183.2" y="39.8">1</text>
<text x="186.7" y="38.1">+3V3</text>
<text x="152.6" y="54.2" transform="rotate(90 152.6 54.2)">1</text>
<text x="168.9" y="54.2" transform="rotate(90 168.9 54.2)">2</text>
<text x="185.2" y="54.2" transform="rotate(90 185.2 54.2)">3</text>
<text x="201.5" y="54.2" transform="rotate(90 201.5 54.2)">4</text>
<text x="217.8" y="54.2" transform="rotate(90 217.8 54.2)">1</text>
<text x="234.1" y="54.2" transform="rotate(90 234.1 54.2)">2</text>
<text x="250.4" y="54.2" transform="rotate(90 250.4 54.2)">3</text>
<text x="266.7" y="54.2" transform="rotate(90 266.7 54.2)">4</text>
<text x="152.6" y="60.6" transform="rotate(90 152.6 60.6)">8</text>
<text x="152.6" y="61.9" transform="rotate(90 152.6 61.9)">1</text>
<text x="168.9" y="60.6" transform="rotate(90 168.9 60.6)">7</text>
<text x="168.9" y="61.9" transform="rotate(90 168.9 61.9)">1</text>
<text x="185.2" y="60.6" transform="rotate(90 185.2 60.6)">6</text>
<text x="185.2" y="61.9" transform="rotate(90 185.2 61.9)">1</text>
<text x="201.5" y="60.6" transform="rotate(90 201.5 60.6)">5</text>
<text x="201.5" y="61.9" transform="rotate(90 201.5 61.9)">1</text>
<text x="217.8" y="60.6" transform="rotate(90 217.8 60.6)">8</text>
<text x="217.8" y="61.9" transform="rotate(90 217.8 61.9)">1</text>
<text x="234.1" y="60.6" transform="rotate(90 234.1 60.6)">7</text>
<text x="234.1" y="61.9" transform="rotate(90 234.1 61.9)">1</text>
<text x="250.4" y="60.6" transform="rotate(90 250.4 60.6)">6</text>
<text x="250.4" y="61.9" transform="rotate(90 250.4 61.9)">1</text>
<text x="266.7" y="60.6" transform="rotate(90 266.7 60.6)">5</text>
<text x="266.7" y="61.9" transform="rotate(90 266.7 61.9)">1</text>
<text x="28.8" y="69.9">2</text>
<text x="28.8" y="67.5">1</text>
<text x="152.6" y="67.5" transform="rotate(90 152.6 67.5)">2</text>
<text x="168.9" y="67.5" transform="rotate(90 168.9 67.5)">2</text>
<text x="185.2" y="67.5" transform="rotate(90 185.2 67.5)">2</text>
<text x="201.5" y="67.5" transform="rotate(90 201.5 67.5)">2</text>
<text x="217.8" y="67.5" transform="rotate(90 217.8 67.5)">2</text>
<text x="234.1" y="67.5" transform="rotate(90 234.1 67.5)">2</text>
<text x="250.4" y="67.5" transform="rotate(90 250.4 67.5)">2</text>
<text x="266.7" y="67.5" transform="rotate(90 266.7 67.5)">2</text>
<text x="28.8" y="72.3">3</text>
<text x="28.8" y="74.8">4</text>
<text x="132.8" y="73.2">+3V3</text>
<text x="134.6" y="76.5">3</text>
<text x="176.9" y="74.8">+3V3</text>
<text x="178.7" y="77.4" transform="rotate(90 178.7 77.4)">1</text>
<text x="196.4" y="74.8">+3V3</text>
<text x="198.2" y="77.4" transform="rotate(90 198.2 77.4)">4</text>
<text x="216" y="74.8">+3V3</text>
<text x="217.8" y="77.4" transform="rotate(90 217.8 77.4)">1</text>
<text x="232.3" y="74.8">+3V3</text>
<text x="234.1" y="77.4" transform="rotate(90 234.1 77.4)">1</text>
<text x="248.6" y="74.8">+3V3</text>
<text x="250.4" y="77.4" transform="rotate(90 250.4 77.4)">1</text>
<text x="264.9" y="74.8">+3V3</text>
<text x="266.7" y="77.4" transform="rotate(90 266.7 77.4)">1</text>
<text x="39.2" y="83">2</text>
<text x="45.7" y="83">1</text>
<text x="132.2" y="82.1">1</text>
<text x="137.1" y="82.1">2</text>
<text x="178.7" y="83" transform="rotate(90 178.7 83)">2</text>
<text x="198.2" y="83" transform="rotate(90 198.2 83)">3</text>
<text x="217.8" y="83" transform="rotate(90 217.8 83)">2</text>
<text x="234.1" y="83" transform="rotate(90 234.1 83)">2</text>
<text x="250.4" y="83" transform="rotate(90 250.4 83)">2</text>
<text x="266.7" y="83" transform="rotate(90 266.7 83)">2</text>
<text x="42.5" y="89.9">3</text>
<text x="217.8" y="84.4" transform="rotate(90 217.8 84.4)">1</text>
<text x="234.1" y="84.4" transform="rotate(90 234.1 84.4)">2</text>
<text x="250.4" y="84.4" transform="rotate(90 250.4 84.4)">3</text>
<text x="266.7" y="84.4" transform="rotate(90 266.7 84.4)">4</text>
<text x="217.8" y="90.7" transform="rotate(90 217.8 90.7)">8</text>
<text x="234.1" y="90.7" transform="rotate(90 234.1 90.7)">7</text>
<text x="250.4" y="90.7" transform="rotate(90 250.4 90.7)">6</text>
<text x="266.7" y="90.7" transform="rotate(90 266.7 90.7)">5</text>
<text x="42.5" y="104.6">1</text>
<text x="128" y="105">10</text>
<text x="128" y="106.6">11</text>
<text x="174.2" y="105">2</text>
<text x="174.2" y="106.6">3</text>
<text x="42.5" y="109.4">2</text>
<text x="128" y="108.3">12</text>
<text x="128" y="109.9">13</text>
<text x="128" y="111.5">14</text>
<text x="128" y="113.2">15</text>
<text x="174.2" y="108.3">4</text>
<text x="197.3" y="113.2">10</text>
<text x="221.5" y="113.2">1</text>
<text x="224.2" y="111.5">+3V3</text>
<text x="37.6" y="119.7">1</text>
<text x="63.4" y="118.9">1</text>
<text x="65.3" y="118.9">VBUS</text>
<text x="128" y="114.8">16</text>
<text x="128" y="116.4">17</text>
<text x="128" y="118">29</text>
<text x="128" y="119.7">30</text>
<text x="174.2" y="114.8">34</text>
<text x="174.2" y="116.4">37</text>
<text x="174.2" y="118">38</text>
<text x="174.2" y="119.7">39</text>
<text x="198" y="114.8">2</text>
<text x="198" y="116.4">4</text>
<text x="198" y="119.7">6</text>
<text x="198" y="118">8</text>
<text x="221.5" y="116.4">3</text>
<text x="221.5" y="118">5</text>
<text x="221.5" y="119.7">9</text>
<text x="33.6" y="120.5">VBUS</text>
<text x="35.2" y="125.4">D+</text>
<text x="35.5" y="122.9">D-</text>
<text x="37.6" y="122.1">2</text>
<text x="37.6" y="124.6">3</text>
<text x="63.4" y="122.1">2</text>
<text x="63.4" y="124.6">3</text>
<text x="65.3" y="122.1">DIN</text>
<text x="65.3" y="124.6">DIN</text>
<text x="75" y="122.1">DOUT</text>
<text x="75" y="124.6">DOUT</text>
<text x="79.6" y="122.1">5</text>
<text x="79.6" y="124.6">4</text>
<text x="128" y="121.3">31</text>
<text x="128" y="122.9">32</text>
<text x="128" y="124.6">33</text>
<text x="174.2" y="121.3">40</text>
<text x="29.4" y="131.1">SHIELD</text>
<text x="34.2" y="130.3">GND</text>
<text x="35.6" y="127.8">ID</text>
<text x="37.6" y="127">4</text>
<text x="37.6" y="129.5">5</text>
<text x="75.7" y="128.6">GND</text>
<text x="79.6" y="128.6">6</text>
<text x="128" y="131.1">18</text>
<text x="174.2" y="127.8">5</text>
<text x="174.2" y="129.5">6</text>
<text x="31.9" y="132.7">6</text>
<text x="128" y="132.7">19</text>
<text x="128" y="134.4">20</text>
<text x="128" y="136">41</text>
<text x="128" y="137.6">42</text>
<text x="174.2" y="136">7</text>
<text x="235.9" y="137.6">1</text>
<text x="240.6" y="137.6">3</text>
<text x="128" y="139.2">43</text>
<text x="128" y="140.9">45</text>
<text x="128" y="142.5">46</text>
<text x="238.2" y="140.8">2</text>
<text x="239.8" y="140.8">4</text>
<text x="128" y="144.1">21</text>
<text x="128" y="145.8">22</text>
<text x="128" y="147.4">25</text>
<text x="128" y="149">26</text>
<text x="57" y="154.7">+3V3</text>
<text x="128" y="150.7">27</text>
<text x="128" y="152.3">28</text>
<text x="128" y="158.8">44</text>
<text x="119" y="168.6">+3V3</text>
<text x="120.8" y="171.1" transform="rotate(90 120.8 171.1)">1</text>
<text x="174.4" y="171.1">+3V3</text>
<text x="120.8" y="178" transform="rotate(90 120.8 178)">2</text>
<text x="222.3" y="196.7">FILE:</text>
<text x="222.3" y="194.3">TITLE</text>
<text x="226.4" y="196.7">servo-v4-hw.git/servo-2-control.sch</text>
<text x="250.8" y="196.7">REVISION:</text>
<text x="222.3" y="199.2">PAGE</text>
<text x="236.2" y="199.2">OF</text>
<text x="250.8" y="199.2">DRAWN BY: Richard Barlow &lt;richard@richardbarlow.co.uk&gt;</text>
</g>
<g font-size=".9">
<text x="100.8" y="34.5">SIG</text>
<text x="231.3" y="30.4">SIG</text>
<text x="162.8" y="45.9">SIG</text>
<text x="195.4" y="45.9">SIG</text>
<text x="75.5" y="57.3">SIG</text>
<text x="65.7" y="69.5">SIG</text>
<text x="153" y="71.2">SIG</text>
<text x="169.3" y="71.2">SIG</text>
<text x="185.6" y="71.2">SIG</text>
<text x="201.9" y="71.2">SIG</text>
<text x="218.2" y="71.2">SIG</text>
<text x="234.5" y="71.2">SIG</text>
<text x="250.8" y="71.2">SIG</text>
<text x="267.1" y="71.2">SIG</text>
<text x="65.7" y="81.8">SIG</text>
<text x="42.9" y="93.2">SIG</text>
<text x="42.9" y="112.7">SIG</text>
<text x="226.4" y="124.2">SIG</text>
<text x="84.5" y="131.5">SIG</text>
<text x="42.9" y="132.3">SIG</text>
<text x="51.1" y="147.8">SIG</text>
<text x="91.8" y="151.1">SIG</text>
<text x="239.4" y="159.2">SIG</text>
<text x="172.6" y="185.7">1</text>
<text x="175" y="183.3">3</text>
<text x="175" y="189.8">2</text>
<text x="161.1" y="194.3">SIG</text>
</g>
</svg>
